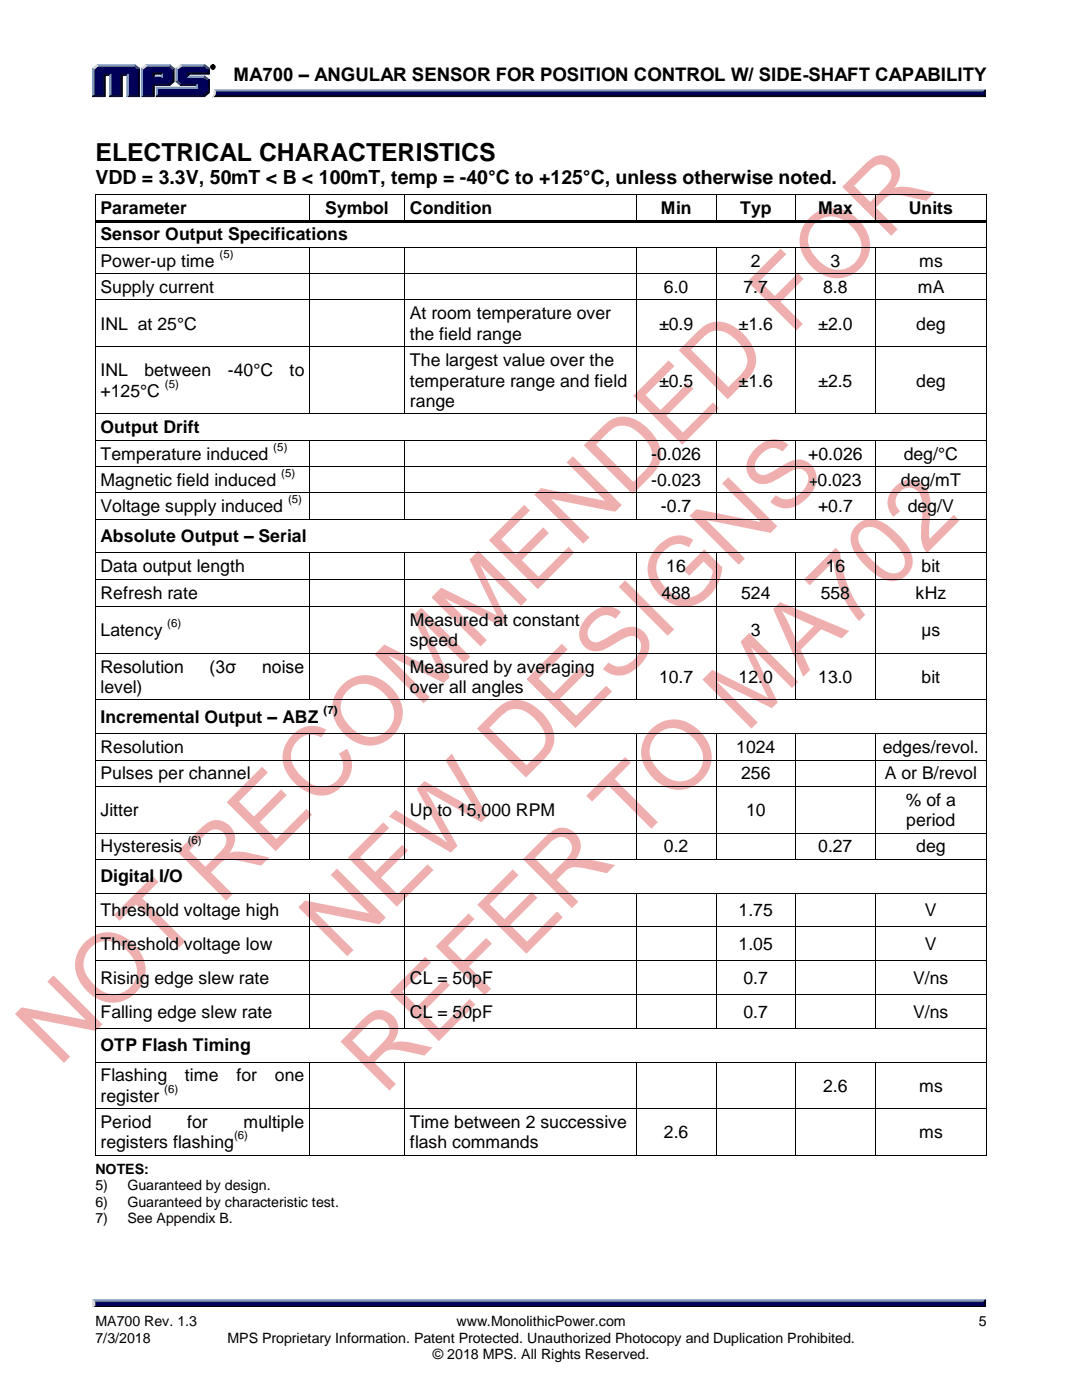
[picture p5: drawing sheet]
<svg xmlns="http://www.w3.org/2000/svg" width="216mm" height="279mm" viewBox="0 0 216 279" stroke-linecap="round" stroke-linejoin="round" font-family="sans-serif">
<g fill="#000" stroke="#000" stroke-width=".2">
<path d="M43 18.6h153.3l.3 .7h-154.2a.57 .57 0 0 0 .6-.7zM18.9 260.2h177.3l.4 .7h-178.1z"/>
<path d="M42 13.4a.45 .45 0 0 1 .9 0 .45 .45 0 0 1-.9 0zM42.1 13.3a.35 .35 0 0 0 .7 0 .35 .35 0 0 0-.7 0zM42.3 13.1l.4 .1-.1 .2 .1 .2-.2-.2-.2 .2zM42.4 13.2l.1 .2 .1-.2z"/>
</g>
<path d="M18.5 259.4h178.1l-.4 .8h-177.3z" fill="#8099bf" stroke="#8099bf" stroke-width=".2"/>
<g fill="#000026" stroke="#000026" stroke-width=".2">
<path d="M196.6 259.4v1.5l-.4-.4v-.6z"/>
<path d="M196.6 17.9v1.4l-.3-.4v-.5z"/>
<path d="M36.2 16.8h3.2l-.2 .3h-3.2z"/>
<path d="M37.4 14.5h4.1v-.7l.3-.2v1.2h-4.1v.4l-.3 .3z"/>
<path d="M31.4 19h9.2l.9-.7v-2.2l.3-.2v2.6l-1 .8h-9.6z"/>
<path d="M30.5 16.8h3.2l.8-.6v-2.4l.2-.2v2.7l-.8 .8h-3.1v2.2h-2.6l.3-.3h2z"/>
<path d="M30.5 14.5h1.9l-.3 .3h-1.3v.4l-.3 .3z"/>
<path d="M27.5 13.8l.3-.2v5.7h-2.5l.3-.3h1.9z"/>
<path d="M20.7 14.8h1.4l-.2 .3h-.9v4.2h-2.5l.2-.3h2z"/>
<path d="M24.1 14.8h1.5l-.3 .3h-.9v4.2h-2.5l.2-.3h2z"/>
</g>
<g fill="#000059" stroke="#000059" stroke-width=".2">
<path d="M18.9 259.9h177.3v.6h-177.3z"/>
<path d="M43 18.4h153.3v.5h-153.4z"/>
<path d="M18.7 13.8l.8-.6h7.2l.8 .6v5.2h-1.9v-4.2h-1.5v4.2h-2v-4.2h-1.4v4.2h-2z"/>
<path d="M28.5 13.8l.8-.6h2.1v1.3h-.9v1h1.9v-1h-1.2v-1.3h2.5l.8 .6v2.4l-.8 .6h-3.2v2.2h-2z"/>
<path d="M31.4 17.7h8v-.9h-3.2l-.8-.6v-2.4l.8-.6h4.4l.9 .6v.7h-4.1v1h3.2l.9 .6v2.2l-.9 .7h-9.2z"/>
</g>
<g fill="#d9d9d9" stroke="#d9d9d9" stroke-width=".2">
<path d="M18.5 259.4l.4 .5v.6l-.4 .4z"/>
<path d="M42.8 17.9a.86 .86 0 0 1-.3 1.4h-.1l.4-.6z"/>
<path d="M35.1 13.6l.9-.7 .2 .3-.8 .6z"/>
<path d="M28.2 13.6l.9-.7 .2 .3-.8 .6z"/>
<path d="M18.5 13.6l.9-.7 .1 .3-.8 .6z"/>
</g>
<g fill="#7f99bf" stroke="#7f99bf" stroke-width=".2">
<path d="M42.8 17.9h153.8l-.3 .7h-153.3z"/>
<path d="M30.5 15.5l.3-.3h1.3l.3 .3z"/>
<path d="M36 12.9h4.8l-.2 .3h-4.4z"/>
<path d="M35.1 13.6l.3 .2v2.4l-.3 .1z"/>
<path d="M31.2 17.4h8v-.3l.2-.3v.9h-8z"/>
<path d="M31.2 17.4l.2 .3v1.3l-.2 .3z"/>
<path d="M37.4 15.5l.3-.3h3.1l-.1 .3z"/>
<path d="M29.1 12.9h4.8l-.2 .3h-4.4z"/>
<path d="M28.2 13.6l.3 .2v5.2l-.3 .3z"/>
<path d="M32.1 14.8l.3-.3v1l-.3-.3z"/>
<path d="M19.4 12.9h7.5l-.2 .3h-7.2z"/>
<path d="M18.5 13.6l.2 .2v5.2l-.2 .3z"/>
<path d="M21.9 15.1l.2-.3v4.2l-.2 .3z"/>
<path d="M25.3 15.1l.3-.3v4.2l-.3 .3z"/>
</g>
<g fill="#195999" stroke="#195999" stroke-width=".2">
<path d="M35.1 16.3l.3-.1 .8 .6-.2 .3z"/>
<path d="M40.8 15.2l1 .7-.3 .2-.9-.6z"/>
<path d="M33.9 12.9l.8 .7-.2 .2-.8-.6z"/>
<path d="M26.9 12.9l.9 .7-.3 .2-.8-.6z"/>
<path d="M40.8 12.9l1 .7-.3 .2-.9-.6z"/>
</g>
<g fill="#000">
<path d="M19 38.8h.1v.7h-.1z" fill-rule="evenodd"/>
<path d="M19 38.8h.1v.2h-.1z" fill-rule="evenodd"/>
<path d="M61.7 39h.2v.5h-.2z" fill-rule="evenodd"/>
<path d="M61.7 38.8h.2v.2h-.2z" fill-rule="evenodd"/>
<path d="M80.7 39h.2v.5h-.2z" fill-rule="evenodd"/>
<path d="M80.7 38.8h.2v.2h-.2z" fill-rule="evenodd"/>
<path d="M126.9 39h.2v.5h-.2z" fill-rule="evenodd"/>
<path d="M126.9 38.8h.2v.2h-.2z" fill-rule="evenodd"/>
<path d="M142.8 39h.2v.5h-.2z" fill-rule="evenodd"/>
<path d="M142.8 38.8h.2v.2h-.2z" fill-rule="evenodd"/>
<path d="M158.7 39h.2v.5h-.2z" fill-rule="evenodd"/>
<path d="M158.7 38.8h.2v.2h-.2z" fill-rule="evenodd"/>
<path d="M174.6 39h.1v.5h-.1z" fill-rule="evenodd"/>
<path d="M174.6 38.8h.1v.2h-.1z" fill-rule="evenodd"/>
<path d="M196.8 38.8h.2v.7h-.2z" fill-rule="evenodd"/>
<path d="M196.8 38.8h.2v.2h-.2z" fill-rule="evenodd"/>
<path d="M19 44h.1v.7h-.1z" fill-rule="evenodd"/>
<path d="M19 49.3h.1v.7h-.1z" fill-rule="evenodd"/>
<path d="M19 54.5h.1v.7h-.1z" fill-rule="evenodd"/>
<path d="M19.1 44h42.6v.5h-42.6z" fill-rule="evenodd"/>
<path d="M61.7 44h.5v.5h-.5z" fill-rule="evenodd"/>
<path d="M61.7 49.5h.2v.5h-.2z" fill-rule="evenodd"/>
<path d="M61.7 49.3h.2v.2h-.2z" fill-rule="evenodd"/>
<path d="M61.7 54.5h.2v.7h-.2z" fill-rule="evenodd"/>
<path d="M62.2 44h18.5v.5h-18.5z" fill-rule="evenodd"/>
<path d="M80.7 44h.5v.5h-.5z" fill-rule="evenodd"/>
<path d="M80.7 49.5h.2v.5h-.2z" fill-rule="evenodd"/>
<path d="M80.7 49.3h.2v.2h-.2z" fill-rule="evenodd"/>
<path d="M80.7 54.5h.2v.7h-.2z" fill-rule="evenodd"/>
<path d="M81.2 44h45.7v.5h-45.7z" fill-rule="evenodd"/>
<path d="M126.9 44h.5v.5h-.5z" fill-rule="evenodd"/>
<path d="M126.9 49.5h.2v.5h-.2z" fill-rule="evenodd"/>
<path d="M126.9 49.3h.2v.2h-.2z" fill-rule="evenodd"/>
<path d="M126.9 54.5h.2v.7h-.2z" fill-rule="evenodd"/>
<path d="M127.4 44h15.4v.5h-15.4z" fill-rule="evenodd"/>
<path d="M142.8 44h.5v.5h-.5z" fill-rule="evenodd"/>
<path d="M142.8 49.5h.2v.5h-.2z" fill-rule="evenodd"/>
<path d="M142.8 49.3h.2v.2h-.2z" fill-rule="evenodd"/>
<path d="M142.8 54.5h.2v.7h-.2z" fill-rule="evenodd"/>
<path d="M143.3 44h15.4v.5h-15.4z" fill-rule="evenodd"/>
<path d="M158.7 44h.5v.5h-.5z" fill-rule="evenodd"/>
<path d="M158.7 49.5h.2v.5h-.2z" fill-rule="evenodd"/>
<path d="M158.7 49.3h.2v.2h-.2z" fill-rule="evenodd"/>
<path d="M158.7 54.5h.2v.7h-.2z" fill-rule="evenodd"/>
<path d="M159.2 44h15.4v.5h-15.4z" fill-rule="evenodd"/>
<path d="M174.6 44h.5v.5h-.5z" fill-rule="evenodd"/>
<path d="M174.6 49.5h.1v.5h-.1z" fill-rule="evenodd"/>
<path d="M174.6 49.3h.1v.2h-.1z" fill-rule="evenodd"/>
<path d="M174.6 54.5h.1v.7h-.1z" fill-rule="evenodd"/>
<path d="M175.1 44h21.7v.5h-21.7z" fill-rule="evenodd"/>
<path d="M196.8 44h.2v.7h-.2z" fill-rule="evenodd"/>
<path d="M196.8 49.3h.2v.7h-.2z" fill-rule="evenodd"/>
<path d="M196.8 54.5h.2v.7h-.2z" fill-rule="evenodd"/>
<path d="M19 59.8h.1v.7h-.1z" fill-rule="evenodd"/>
<path d="M19 69.1h.1v.7h-.1z" fill-rule="evenodd"/>
<path d="M61.7 59.8h.2v.7h-.2z" fill-rule="evenodd"/>
<path d="M61.7 69.1h.2v.7h-.2z" fill-rule="evenodd"/>
<path d="M80.7 59.8h.2v.7h-.2z" fill-rule="evenodd"/>
<path d="M80.7 69.1h.2v.7h-.2z" fill-rule="evenodd"/>
<path d="M126.9 59.8h.2v.7h-.2z" fill-rule="evenodd"/>
<path d="M126.9 69.1h.2v.7h-.2z" fill-rule="evenodd"/>
<path d="M142.8 59.8h.2v.7h-.2z" fill-rule="evenodd"/>
<path d="M142.8 69.1h.2v.7h-.2z" fill-rule="evenodd"/>
<path d="M158.7 59.8h.2v.7h-.2z" fill-rule="evenodd"/>
<path d="M158.7 69.1h.2v.7h-.2z" fill-rule="evenodd"/>
<path d="M174.6 59.8h.1v.7h-.1z" fill-rule="evenodd"/>
<path d="M174.6 69.1h.1v.7h-.1z" fill-rule="evenodd"/>
<path d="M196.8 59.8h.2v.7h-.2z" fill-rule="evenodd"/>
<path d="M196.8 69.1h.2v.7h-.2z" fill-rule="evenodd"/>
<path d="M19 82.5h.1v.7h-.1z" fill-rule="evenodd"/>
<path d="M19 87.7h.1v.7h-.1z" fill-rule="evenodd"/>
<path d="M19 93h.1v.7h-.1z" fill-rule="evenodd"/>
<path d="M19 98.3h.1v.7h-.1z" fill-rule="evenodd"/>
<path d="M61.7 82.5h.2v.2h-.2z" fill-rule="evenodd"/>
<path d="M61.7 87.9h.2v.5h-.2z" fill-rule="evenodd"/>
<path d="M61.7 87.7h.2v.2h-.2z" fill-rule="evenodd"/>
<path d="M61.7 93h.2v.7h-.2z" fill-rule="evenodd"/>
<path d="M61.7 98.3h.2v.7h-.2z" fill-rule="evenodd"/>
<path d="M80.7 82.5h.2v.2h-.2z" fill-rule="evenodd"/>
<path d="M80.7 87.9h.2v.5h-.2z" fill-rule="evenodd"/>
<path d="M80.7 87.7h.2v.2h-.2z" fill-rule="evenodd"/>
<path d="M80.7 93h.2v.7h-.2z" fill-rule="evenodd"/>
<path d="M80.7 98.3h.2v.7h-.2z" fill-rule="evenodd"/>
<path d="M126.9 82.5h.2v.2h-.2z" fill-rule="evenodd"/>
<path d="M126.9 87.9h.2v.5h-.2z" fill-rule="evenodd"/>
<path d="M126.9 87.7h.2v.2h-.2z" fill-rule="evenodd"/>
<path d="M126.9 93h.2v.7h-.2z" fill-rule="evenodd"/>
<path d="M126.9 98.3h.2v.7h-.2z" fill-rule="evenodd"/>
<path d="M142.8 82.5h.2v.2h-.2z" fill-rule="evenodd"/>
<path d="M142.8 87.9h.2v.5h-.2z" fill-rule="evenodd"/>
<path d="M142.8 87.7h.2v.2h-.2z" fill-rule="evenodd"/>
<path d="M142.8 93h.2v.7h-.2z" fill-rule="evenodd"/>
<path d="M142.8 98.3h.2v.7h-.2z" fill-rule="evenodd"/>
<path d="M158.7 82.5h.2v.2h-.2z" fill-rule="evenodd"/>
<path d="M158.7 87.9h.2v.5h-.2z" fill-rule="evenodd"/>
<path d="M158.7 87.7h.2v.2h-.2z" fill-rule="evenodd"/>
<path d="M158.7 93h.2v.7h-.2z" fill-rule="evenodd"/>
<path d="M158.7 98.3h.2v.7h-.2z" fill-rule="evenodd"/>
<path d="M174.6 82.5h.1v.2h-.1z" fill-rule="evenodd"/>
<path d="M174.6 87.9h.1v.5h-.1z" fill-rule="evenodd"/>
<path d="M174.6 87.7h.1v.2h-.1z" fill-rule="evenodd"/>
<path d="M174.6 93h.1v.7h-.1z" fill-rule="evenodd"/>
<path d="M174.6 98.3h.1v.7h-.1z" fill-rule="evenodd"/>
<path d="M196.8 82.5h.2v.7h-.2z" fill-rule="evenodd"/>
<path d="M196.8 87.7h.2v.7h-.2z" fill-rule="evenodd"/>
<path d="M196.8 93h.2v.7h-.2z" fill-rule="evenodd"/>
<path d="M196.8 98.3h.2v.7h-.2z" fill-rule="evenodd"/>
<path d="M19 103.5h.1v.7h-.1z" fill-rule="evenodd"/>
<path d="M19 110.3h.1v.6h-.1z" fill-rule="evenodd"/>
<path d="M19 115.5h.1v.7h-.1z" fill-rule="evenodd"/>
<path d="M61.7 103.5h.2v.2h-.2z" fill-rule="evenodd"/>
<path d="M61.7 110.4h.2v.5h-.2z" fill-rule="evenodd"/>
<path d="M61.7 110.3h.2v.1h-.2z" fill-rule="evenodd"/>
<path d="M61.7 115.5h.2v.7h-.2z" fill-rule="evenodd"/>
<path d="M80.7 103.5h.2v.2h-.2z" fill-rule="evenodd"/>
<path d="M80.7 110.4h.2v.5h-.2z" fill-rule="evenodd"/>
<path d="M80.7 110.3h.2v.1h-.2z" fill-rule="evenodd"/>
<path d="M80.7 115.5h.2v.7h-.2z" fill-rule="evenodd"/>
<path d="M126.9 103.5h.2v.2h-.2z" fill-rule="evenodd"/>
<path d="M126.9 110.4h.2v.5h-.2z" fill-rule="evenodd"/>
<path d="M126.9 110.3h.2v.1h-.2z" fill-rule="evenodd"/>
<path d="M126.9 115.5h.2v.7h-.2z" fill-rule="evenodd"/>
<path d="M142.8 103.5h.2v.2h-.2z" fill-rule="evenodd"/>
<path d="M142.8 110.4h.2v.5h-.2z" fill-rule="evenodd"/>
<path d="M142.8 110.3h.2v.1h-.2z" fill-rule="evenodd"/>
<path d="M142.8 115.5h.2v.7h-.2z" fill-rule="evenodd"/>
<path d="M158.7 103.5h.2v.2h-.2z" fill-rule="evenodd"/>
<path d="M158.7 110.4h.2v.5h-.2z" fill-rule="evenodd"/>
<path d="M158.7 110.3h.2v.1h-.2z" fill-rule="evenodd"/>
<path d="M158.7 115.5h.2v.7h-.2z" fill-rule="evenodd"/>
<path d="M174.6 103.5h.1v.2h-.1z" fill-rule="evenodd"/>
<path d="M174.6 110.4h.1v.5h-.1z" fill-rule="evenodd"/>
<path d="M174.6 110.3h.1v.1h-.1z" fill-rule="evenodd"/>
<path d="M174.6 115.5h.1v.7h-.1z" fill-rule="evenodd"/>
<path d="M196.8 103.5h.2v.7h-.2z" fill-rule="evenodd"/>
<path d="M196.8 110.3h.2v.6h-.2z" fill-rule="evenodd"/>
<path d="M196.8 115.5h.2v.7h-.2z" fill-rule="evenodd"/>
<path d="M19 121h.1v.6h-.1z" fill-rule="evenodd"/>
<path d="M19 130.3h.1v.7h-.1z" fill-rule="evenodd"/>
<path d="M61.7 121h.2v.6h-.2z" fill-rule="evenodd"/>
<path d="M61.7 130.3h.2v.7h-.2z" fill-rule="evenodd"/>
<path d="M61.7 139.6h.2v.2h-.2z" fill-rule="evenodd"/>
<path d="M80.7 121h.2v.6h-.2z" fill-rule="evenodd"/>
<path d="M80.7 130.3h.2v.7h-.2z" fill-rule="evenodd"/>
<path d="M80.7 139.6h.2v.2h-.2z" fill-rule="evenodd"/>
<path d="M126.9 121h.2v.6h-.2z" fill-rule="evenodd"/>
<path d="M126.9 130.3h.2v.7h-.2z" fill-rule="evenodd"/>
<path d="M126.9 139.6h.2v.2h-.2z" fill-rule="evenodd"/>
<path d="M142.8 121h.2v.6h-.2z" fill-rule="evenodd"/>
<path d="M142.8 130.3h.2v.7h-.2z" fill-rule="evenodd"/>
<path d="M142.8 139.6h.2v.2h-.2z" fill-rule="evenodd"/>
<path d="M158.7 121h.2v.6h-.2z" fill-rule="evenodd"/>
<path d="M158.7 130.3h.2v.7h-.2z" fill-rule="evenodd"/>
<path d="M158.7 139.6h.2v.2h-.2z" fill-rule="evenodd"/>
<path d="M174.6 121h.1v.6h-.1z" fill-rule="evenodd"/>
<path d="M174.6 130.3h.1v.7h-.1z" fill-rule="evenodd"/>
<path d="M174.6 139.6h.1v.2h-.1z" fill-rule="evenodd"/>
<path d="M196.8 121h.2v.6h-.2z" fill-rule="evenodd"/>
<path d="M196.8 130.3h.2v.7h-.2z" fill-rule="evenodd"/>
<path d="M19 139.6h.1v.7h-.1z" fill-rule="evenodd"/>
<path d="M19 146.3h.1v.7h-.1z" fill-rule="evenodd"/>
<path d="M19 151.6h.1v.7h-.1z" fill-rule="evenodd"/>
<path d="M19 156.9h.1v.6h-.1z" fill-rule="evenodd"/>
<path d="M61.7 146.5h.2v.5h-.2z" fill-rule="evenodd"/>
<path d="M61.7 146.3h.2v.2h-.2z" fill-rule="evenodd"/>
<path d="M61.7 151.6h.2v.7h-.2z" fill-rule="evenodd"/>
<path d="M61.7 156.9h.2v.6h-.2z" fill-rule="evenodd"/>
<path d="M80.7 146.5h.2v.5h-.2z" fill-rule="evenodd"/>
<path d="M80.7 146.3h.2v.2h-.2z" fill-rule="evenodd"/>
<path d="M80.7 151.6h.2v.7h-.2z" fill-rule="evenodd"/>
<path d="M80.7 156.9h.2v.6h-.2z" fill-rule="evenodd"/>
<path d="M126.9 146.5h.2v.5h-.2z" fill-rule="evenodd"/>
<path d="M126.9 146.3h.2v.2h-.2z" fill-rule="evenodd"/>
<path d="M126.9 151.6h.2v.7h-.2z" fill-rule="evenodd"/>
<path d="M126.9 156.9h.2v.6h-.2z" fill-rule="evenodd"/>
<path d="M142.8 146.5h.2v.5h-.2z" fill-rule="evenodd"/>
<path d="M142.8 146.3h.2v.2h-.2z" fill-rule="evenodd"/>
<path d="M142.8 151.6h.2v.7h-.2z" fill-rule="evenodd"/>
<path d="M142.8 156.9h.2v.6h-.2z" fill-rule="evenodd"/>
<path d="M158.7 146.5h.2v.5h-.2z" fill-rule="evenodd"/>
<path d="M158.7 146.3h.2v.2h-.2z" fill-rule="evenodd"/>
<path d="M158.7 151.6h.2v.7h-.2z" fill-rule="evenodd"/>
<path d="M158.7 156.9h.2v.6h-.2z" fill-rule="evenodd"/>
<path d="M174.6 146.5h.1v.5h-.1z" fill-rule="evenodd"/>
<path d="M174.6 146.3h.1v.2h-.1z" fill-rule="evenodd"/>
<path d="M174.6 151.6h.1v.7h-.1z" fill-rule="evenodd"/>
<path d="M174.6 156.9h.1v.6h-.1z" fill-rule="evenodd"/>
<path d="M196.8 139.6h.2v.7h-.2z" fill-rule="evenodd"/>
<path d="M196.8 146.3h.2v.7h-.2z" fill-rule="evenodd"/>
<path d="M196.8 151.6h.2v.7h-.2z" fill-rule="evenodd"/>
<path d="M196.8 156.9h.2v.6h-.2z" fill-rule="evenodd"/>
<path d="M19 166.2h.1v.7h-.1z" fill-rule="evenodd"/>
<path d="M19 171.4h.1v.7h-.1z" fill-rule="evenodd"/>
<path d="M19 178.2h.1v.6h-.1z" fill-rule="evenodd"/>
<path d="M61.7 166.2h.2v.7h-.2z" fill-rule="evenodd"/>
<path d="M61.7 171.4h.2v.2h-.2z" fill-rule="evenodd"/>
<path d="M61.7 178.3h.2v.5h-.2z" fill-rule="evenodd"/>
<path d="M61.7 178.2h.2v.1h-.2z" fill-rule="evenodd"/>
<path d="M80.7 166.2h.2v.7h-.2z" fill-rule="evenodd"/>
<path d="M80.7 171.4h.2v.2h-.2z" fill-rule="evenodd"/>
<path d="M80.7 178.3h.2v.5h-.2z" fill-rule="evenodd"/>
<path d="M80.7 178.2h.2v.1h-.2z" fill-rule="evenodd"/>
<path d="M126.9 166.2h.2v.7h-.2z" fill-rule="evenodd"/>
<path d="M126.9 171.4h.2v.2h-.2z" fill-rule="evenodd"/>
<path d="M126.9 178.3h.2v.5h-.2z" fill-rule="evenodd"/>
<path d="M126.9 178.2h.2v.1h-.2z" fill-rule="evenodd"/>
<path d="M142.8 166.2h.2v.7h-.2z" fill-rule="evenodd"/>
<path d="M142.8 171.4h.2v.2h-.2z" fill-rule="evenodd"/>
<path d="M142.8 178.3h.2v.5h-.2z" fill-rule="evenodd"/>
<path d="M142.8 178.2h.2v.1h-.2z" fill-rule="evenodd"/>
<path d="M158.7 166.2h.2v.7h-.2z" fill-rule="evenodd"/>
<path d="M158.7 171.4h.2v.2h-.2z" fill-rule="evenodd"/>
<path d="M158.7 178.3h.2v.5h-.2z" fill-rule="evenodd"/>
<path d="M158.7 178.2h.2v.1h-.2z" fill-rule="evenodd"/>
<path d="M174.6 166.2h.1v.7h-.1z" fill-rule="evenodd"/>
<path d="M174.6 171.4h.1v.2h-.1z" fill-rule="evenodd"/>
<path d="M174.6 178.3h.1v.5h-.1z" fill-rule="evenodd"/>
<path d="M174.6 178.2h.1v.1h-.1z" fill-rule="evenodd"/>
<path d="M196.8 166.2h.2v.7h-.2z" fill-rule="evenodd"/>
<path d="M196.8 171.4h.2v.7h-.2z" fill-rule="evenodd"/>
<path d="M196.8 178.2h.2v.6h-.2z" fill-rule="evenodd"/>
<path d="M19 184.9h.1v.7h-.1z" fill-rule="evenodd"/>
<path d="M19 191.6h.1v.7h-.1z" fill-rule="evenodd"/>
<path d="M19 198.4h.1v.7h-.1z" fill-rule="evenodd"/>
<path d="M61.7 184.9h.2v.7h-.2z" fill-rule="evenodd"/>
<path d="M61.7 191.6h.2v.7h-.2z" fill-rule="evenodd"/>
<path d="M61.7 198.4h.2v.7h-.2z" fill-rule="evenodd"/>
<path d="M80.7 184.9h.2v.7h-.2z" fill-rule="evenodd"/>
<path d="M80.7 191.6h.2v.7h-.2z" fill-rule="evenodd"/>
<path d="M80.7 198.4h.2v.7h-.2z" fill-rule="evenodd"/>
<path d="M126.9 184.9h.2v.7h-.2z" fill-rule="evenodd"/>
<path d="M126.9 191.6h.2v.7h-.2z" fill-rule="evenodd"/>
<path d="M126.9 198.4h.2v.7h-.2z" fill-rule="evenodd"/>
<path d="M142.8 184.9h.2v.7h-.2z" fill-rule="evenodd"/>
<path d="M142.8 191.6h.2v.7h-.2z" fill-rule="evenodd"/>
<path d="M142.8 198.4h.2v.7h-.2z" fill-rule="evenodd"/>
<path d="M158.7 184.9h.2v.7h-.2z" fill-rule="evenodd"/>
<path d="M158.7 191.6h.2v.7h-.2z" fill-rule="evenodd"/>
<path d="M158.7 198.4h.2v.7h-.2z" fill-rule="evenodd"/>
<path d="M174.6 184.9h.1v.7h-.1z" fill-rule="evenodd"/>
<path d="M174.6 191.6h.1v.7h-.1z" fill-rule="evenodd"/>
<path d="M174.6 198.4h.1v.7h-.1z" fill-rule="evenodd"/>
<path d="M196.8 184.9h.2v.7h-.2z" fill-rule="evenodd"/>
<path d="M196.8 191.6h.2v.7h-.2z" fill-rule="evenodd"/>
<path d="M196.8 198.4h.2v.7h-.2z" fill-rule="evenodd"/>
<path d="M19 205.1h.1v.7h-.1z" fill-rule="evenodd"/>
<path d="M19 211.9h.1v.6h-.1z" fill-rule="evenodd"/>
<path d="M61.7 205.1h.2v.2h-.2z" fill-rule="evenodd"/>
<path d="M61.7 212h.2v.5h-.2z" fill-rule="evenodd"/>
<path d="M61.7 211.9h.2v.1h-.2z" fill-rule="evenodd"/>
<path d="M80.7 205.1h.2v.2h-.2z" fill-rule="evenodd"/>
<path d="M80.7 212h.2v.5h-.2z" fill-rule="evenodd"/>
<path d="M80.7 211.9h.2v.1h-.2z" fill-rule="evenodd"/>
<path d="M126.9 205.1h.2v.2h-.2z" fill-rule="evenodd"/>
<path d="M126.9 212h.2v.5h-.2z" fill-rule="evenodd"/>
<path d="M126.9 211.9h.2v.1h-.2z" fill-rule="evenodd"/>
<path d="M142.8 205.1h.2v.2h-.2z" fill-rule="evenodd"/>
<path d="M142.8 212h.2v.5h-.2z" fill-rule="evenodd"/>
<path d="M142.8 211.9h.2v.1h-.2z" fill-rule="evenodd"/>
<path d="M158.7 205.1h.2v.2h-.2z" fill-rule="evenodd"/>
<path d="M158.7 212h.2v.5h-.2z" fill-rule="evenodd"/>
<path d="M158.7 211.9h.2v.1h-.2z" fill-rule="evenodd"/>
<path d="M174.6 205.1h.1v.2h-.1z" fill-rule="evenodd"/>
<path d="M174.6 212h.1v.5h-.1z" fill-rule="evenodd"/>
<path d="M174.6 211.9h.1v.1h-.1z" fill-rule="evenodd"/>
<path d="M196.8 205.1h.2v.7h-.2z" fill-rule="evenodd"/>
<path d="M196.8 211.9h.2v.6h-.2z" fill-rule="evenodd"/>
<path d="M19 221.2h.1v.7h-.1z" fill-rule="evenodd"/>
<path d="M19 230.5h.1v.2h-.1z" fill-rule="evenodd"/>
<path d="M19 230.5h.1v.2h-.1z" fill-rule="evenodd"/>
<path d="M61.7 221.2h.2v.7h-.2z" fill-rule="evenodd"/>
<path d="M61.7 230.5h.2v.2h-.2z" fill-rule="evenodd"/>
<path d="M80.7 221.2h.2v.7h-.2z" fill-rule="evenodd"/>
<path d="M80.7 230.5h.2v.2h-.2z" fill-rule="evenodd"/>
<path d="M126.9 221.2h.2v.7h-.2z" fill-rule="evenodd"/>
<path d="M126.9 230.5h.2v.2h-.2z" fill-rule="evenodd"/>
<path d="M142.8 221.2h.2v.7h-.2z" fill-rule="evenodd"/>
<path d="M142.8 230.5h.2v.2h-.2z" fill-rule="evenodd"/>
<path d="M158.7 221.2h.2v.7h-.2z" fill-rule="evenodd"/>
<path d="M158.7 230.5h.2v.2h-.2z" fill-rule="evenodd"/>
<path d="M174.6 221.2h.1v.7h-.1z" fill-rule="evenodd"/>
<path d="M174.6 230.5h.1v.2h-.1z" fill-rule="evenodd"/>
<path d="M196.8 221.2h.2v.7h-.2z" fill-rule="evenodd"/>
<path d="M196.8 230.5h.2v.2h-.2z" fill-rule="evenodd"/>
<path d="M196.8 230.5h.2v.2h-.2z" fill-rule="evenodd"/>
</g>
<g fill="none" stroke="#000" stroke-width=".2">
<path d="M19 39.5v4.5M19.1 38.9h42.6M61.8 39.5v4.5M61.9 38.9h18.8M80.8 39.5v4.5M80.9 38.9h46M127 39.5v4.5M127.1 38.9h15.7M142.9 39.5v4.5M143 38.9h15.7M158.8 39.5v4.5M158.9 38.9h15.7"/>
<path d="M174.7 39.5v4.5M174.7 38.9h22.1M196.9 39.5v4.5M19 44.7v4.6M19 50v4.5M19 55.2v4.6M19.1 49.4h42.6M19.1 54.6h42.6M19.1 59.9h42.6M61.8 50v4.5M61.8 55.2v4.6M61.9 49.4h18.8"/>
<path d="M61.9 54.6h18.8M61.9 59.9h18.8M80.8 50v4.5M80.8 55.2v4.6M80.9 49.4h46M80.9 54.6h46M80.9 59.9h46M127 50v4.5M127 55.2v4.6M127.1 49.4h15.7M127.1 54.6h15.7M127.1 59.9h15.7"/>
<path d="M142.9 50v4.5M142.9 55.2v4.6M143 49.4h15.7M143 54.6h15.7M143 59.9h15.7M158.8 50v4.5M158.8 55.2v4.6M158.9 49.4h15.7M158.9 54.6h15.7M158.9 59.9h15.7M174.7 50v4.5M174.7 55.2v4.6"/>
<path d="M174.7 49.4h22.1M174.7 54.6h22.1M174.7 59.9h22.1M196.9 44.7v4.6M196.9 50v4.5M196.9 55.2v4.6M19 60.5v8.6M19 69.8v12.7M19.1 69.2h42.6M61.8 60.5v8.6M61.8 69.8v12.7M61.9 69.2h18.8"/>
<path d="M80.8 60.5v8.6M80.8 69.8v12.7M80.9 69.2h46M127 60.5v8.6M127 69.8v12.7M127.1 69.2h15.7M142.9 60.5v8.6M142.9 69.8v12.7M143 69.2h15.7M158.8 60.5v8.6M158.8 69.8v12.7M158.9 69.2h15.7"/>
<path d="M174.7 60.5v8.6M174.7 69.8v12.7M174.7 69.2h22.1M196.9 60.5v8.6M196.9 69.8v12.7M19 83.2v4.5M19 88.4v4.6M19 93.7v4.6M19 99v4.5M19.1 82.6h42.6M19.1 87.8h42.6M19.1 93.1h42.6"/>
<path d="M19.1 98.4h42.6M61.8 88.4v4.6M61.8 93.7v4.6M61.8 99v4.5M61.9 82.6h18.8M61.9 87.8h18.8M61.9 93.1h18.8M61.9 98.4h18.8M80.8 88.4v4.6M80.8 93.7v4.6M80.8 99v4.5M80.9 82.6h46"/>
<path d="M80.9 87.8h46M80.9 93.1h46M80.9 98.4h46M127 88.4v4.6M127 93.7v4.6M127 99v4.5M127.1 82.6h15.7M127.1 87.8h15.7M127.1 93.1h15.7M127.1 98.4h15.7M142.9 88.4v4.6M142.9 93.7v4.6"/>
<path d="M142.9 99v4.5M143 82.6h15.7M143 87.8h15.7M143 93.1h15.7M143 98.4h15.7M158.8 88.4v4.6M158.8 93.7v4.6M158.8 99v4.5M158.9 82.6h15.7M158.9 87.8h15.7M158.9 93.1h15.7M158.9 98.4h15.7"/>
<path d="M174.7 88.4v4.6M174.7 93.7v4.6M174.7 99v4.5M174.7 82.6h22.1M174.7 87.8h22.1M174.7 93.1h22.1M174.7 98.4h22.1M196.9 83.2v4.5M196.9 88.4v4.6M196.9 93.7v4.6M196.9 99v4.5M19 104.2v6.1"/>
<path d="M19 110.9v4.6M19 116.2v4.8M19.1 103.6h42.6M19.1 110.3h42.6M19.1 115.6h42.6M61.8 110.9v4.6M61.8 116.2v4.8M61.9 103.6h18.8M61.9 110.3h18.8M61.9 115.6h18.8M80.8 110.9v4.6M80.8 116.2v4.8"/>
<path d="M80.9 103.6h46M80.9 110.3h46M80.9 115.6h46M127 110.9v4.6M127 116.2v4.8M127.1 103.6h15.7M127.1 110.3h15.7M127.1 115.6h15.7M142.9 110.9v4.6M142.9 116.2v4.8M143 103.6h15.7M143 110.3h15.7"/>
<path d="M143 115.6h15.7M158.8 110.9v4.6M158.8 116.2v4.8M158.9 103.6h15.7M158.9 110.3h15.7M158.9 115.6h15.7M174.7 110.9v4.6M174.7 116.2v4.8M174.7 103.6h22.1M174.7 110.3h22.1M174.7 115.6h22.1M196.9 104.2v6.1"/>
<path d="M196.9 110.9v4.6M196.9 116.2v4.8M19 121.6v8.7M19 131v8.6M19.1 121h42.6M19.1 130.4h42.6M19.1 139.7h42.6M61.8 121.6v8.7M61.8 131v8.6M61.9 121h18.8M61.9 130.4h18.8M61.9 139.7h18.8"/>
<path d="M80.8 121.6v8.7M80.8 131v8.6M80.9 121h46M80.9 130.4h46M80.9 139.7h46M127 121.6v8.7M127 131v8.6M127.1 121h15.7M127.1 130.4h15.7M127.1 139.7h15.7M142.9 121.6v8.7M142.9 131v8.6"/>
<path d="M143 121h15.7M143 130.4h15.7M143 139.7h15.7M158.8 121.6v8.7M158.8 131v8.6M158.9 121h15.7M158.9 130.4h15.7M158.9 139.7h15.7M174.7 121.6v8.7M174.7 131v8.6M174.7 121h22.1M174.7 130.4h22.1"/>
<path d="M174.7 139.7h22.1M196.9 121.6v8.7M196.9 131v8.6M19 140.3v6M19 147v4.6M19 152.3v4.6M19 157.5v8.7M19.1 146.4h42.6M19.1 151.7h42.6M19.1 157h42.6M61.8 147v4.6M61.8 152.3v4.6"/>
<path d="M61.8 157.5v8.7M61.9 146.4h18.8M61.9 151.7h18.8M61.9 157h18.8M80.8 147v4.6M80.8 152.3v4.6M80.8 157.5v8.7M80.9 146.4h46M80.9 151.7h46M80.9 157h46M127 147v4.6M127 152.3v4.6"/>
<path d="M127 157.5v8.7M127.1 146.4h15.7M127.1 151.7h15.7M127.1 157h15.7M142.9 147v4.6M142.9 152.3v4.6M142.9 157.5v8.7M143 146.4h15.7M143 151.7h15.7M143 157h15.7M158.8 147v4.6M158.8 152.3v4.6"/>
<path d="M158.8 157.5v8.7M158.9 146.4h15.7M158.9 151.7h15.7M158.9 157h15.7M174.7 147v4.6M174.7 152.3v4.6M174.7 157.5v8.7M174.7 146.4h22.1M174.7 151.7h22.1M174.7 157h22.1M196.9 140.3v6M196.9 147v4.6"/>
<path d="M196.9 152.3v4.6M196.9 157.5v8.7M19 166.9v4.5M19 172.1v6.1M19 178.8v6.1M19.1 166.3h42.6M19.1 171.5h42.6M19.1 178.2h42.6M61.8 166.9v4.5M61.8 178.8v6.1M61.9 166.3h18.8M61.9 171.5h18.8"/>
<path d="M61.9 178.2h18.8M80.8 166.9v4.5M80.8 178.8v6.1M80.9 166.3h46M80.9 171.5h46M80.9 178.2h46M127 166.9v4.5M127 178.8v6.1M127.1 166.3h15.7M127.1 171.5h15.7M127.1 178.2h15.7M142.9 166.9v4.5"/>
<path d="M142.9 178.8v6.1M143 166.3h15.7M143 171.5h15.7M143 178.2h15.7M158.8 166.9v4.5M158.8 178.8v6.1M158.9 166.3h15.7M158.9 171.5h15.7M158.9 178.2h15.7M174.7 166.9v4.5M174.7 178.8v6.1M174.7 166.3h22.1"/>
<path d="M174.7 171.5h22.1M174.7 178.2h22.1M196.9 166.9v4.5M196.9 172.1v6.1M196.9 178.8v6.1M19 185.6v6M19 192.3v6.1M19 199.1v6M19.1 185h42.6M19.1 191.7h42.6M19.1 198.5h42.6M61.8 185.6v6"/>
<path d="M61.8 192.3v6.1M61.8 199.1v6M61.9 185h18.8M61.9 191.7h18.8M61.9 198.5h18.8M80.8 185.6v6M80.8 192.3v6.1M80.8 199.1v6M80.9 185h46M80.9 191.7h46M80.9 198.5h46M127 185.6v6"/>
<path d="M127 192.3v6.1M127 199.1v6M127.1 185h15.7M127.1 191.7h15.7M127.1 198.5h15.7M142.9 185.6v6M142.9 192.3v6.1M142.9 199.1v6M143 185h15.7M143 191.7h15.7M143 198.5h15.7M158.8 185.6v6"/>
<path d="M158.8 192.3v6.1M158.8 199.1v6M158.9 185h15.7M158.9 191.7h15.7M158.9 198.5h15.7M174.7 185.6v6M174.7 192.3v6.1M174.7 199.1v6M174.7 185h22.1M174.7 191.7h22.1M174.7 198.5h22.1M196.9 185.6v6"/>
<path d="M196.9 192.3v6.1M196.9 199.1v6M19 205.8v6.1M19 212.5v8.7M19.1 205.2h42.6M19.1 212h42.6M61.8 212.5v8.7M61.9 205.2h18.8M61.9 212h18.8M80.8 212.5v8.7M80.9 205.2h46M80.9 212h46"/>
<path d="M127 212.5v8.7M127.1 205.2h15.7M127.1 212h15.7M142.9 212.5v8.7M143 205.2h15.7M143 212h15.7M158.8 212.5v8.7M158.9 205.2h15.7M158.9 212h15.7M174.7 212.5v8.7M174.7 205.2h22.1M174.7 212h22.1"/>
<path d="M196.9 205.8v6.1M196.9 212.5v8.7M19 221.9v8.6M19.1 221.3h42.6M19.1 230.6h42.6M61.8 221.9v8.6M61.9 221.3h18.8M61.9 230.6h18.8M80.8 221.9v8.6M80.9 221.3h46M80.9 230.6h46M127 221.9v8.6"/>
<path d="M127.1 221.3h15.7M127.1 230.6h15.7M142.9 221.9v8.6M143 221.3h15.7M143 230.6h15.7M158.8 221.9v8.6M158.9 221.3h15.7M158.9 230.6h15.7M174.7 221.9v8.6M174.7 221.3h22.1M174.7 230.6h22.1M196.9 221.9v8.6"/>
</g>
<g font-size="19.3" fill="#d92628">
<text x="68.3" y="191.9" transform="rotate(-45 68.3 191.9)">NEW DESIGNS</text>
<text x="11.7" y="213.2" transform="rotate(-45 11.7 213.2)">NOT RECOMMENDED FOR</text>
<text x="76.6" y="218.7" transform="rotate(-45 76.6 218.7)">REFER TO MA702</text>
</g>
<text font-size="5" x="19" y="32.1">ELECTRICAL CHARACTERISTICS</text>
<text font-size="3.9" x="19" y="36.8">VDD = 3.3V, 50mT &lt; B &lt; 100mT, temp = -40°C to +125°C, unless otherwise noted.</text>
<text font-size="3.7" x="46.6" y="16.1">MA700 – ANGULAR SENSOR FOR POSITION CONTROL W/ SIDE-SHAFT CAPABILITY</text>
<g font-size="3.5">
<text x="20.1" y="42.7">Parameter</text>
<text x="20.1" y="47.9">Sensor Output Specifications</text>
<text x="64.9" y="42.7">Symbol</text>
<text x="81.8" y="42.7">Condition</text>
<text x="131.9" y="42.7">Min</text>
<text x="147.7" y="42.7">Typ</text>
<text x="163.3" y="42.7">Max</text>
<text x="181.3" y="42.7">Units</text>
<text x="20.1" y="53.2">Power-up time</text>
<text x="149.8" y="53.2">2</text>
<text x="165.7" y="53.2">3</text>
<text x="183.4" y="53.2">ms</text>
<text x="20.1" y="58.5">Supply current</text>
<text x="132.5" y="58.5">6.0</text>
<text x="148.4" y="58.5">7.7</text>
<text x="164.2" y="58.5">8.8</text>
<text x="183.1" y="58.5">mA</text>
<text x="20.1" y="65.8">INL at 25°C</text>
<text x="81.8" y="63.8">At room temperature over</text>
<text x="131.5" y="65.8">±0.9</text>
<text x="147.4" y="65.8">±1.6</text>
<text x="163.3" y="65.8">±2.0</text>
<text x="182.8" y="65.8">deg</text>
<text x="81.8" y="67.8">the field range</text>
<text x="20.1" y="75.1">INL</text>
<text x="28.8" y="75.1">between</text>
<text x="45.5" y="75.1">-40°C</text>
<text x="57.8" y="75.1">to</text>
<text x="81.8" y="73.1">The largest value over the</text>
<text x="81.8" y="77.1">temperature range and field</text>
<text x="131.5" y="77.1">±0.5</text>
<text x="147.4" y="77.1">±1.6</text>
<text x="163.3" y="77.1">±2.5</text>
<text x="182.8" y="77.1">deg</text>
<text x="20.1" y="79.1">+125°C</text>
<text x="81.8" y="81.2">range</text>
<text x="20.1" y="86.4">Output Drift</text>
<text x="20.1" y="91.7">Temperature induced</text>
<text x="129.9" y="91.7">-0.026</text>
<text x="161.3" y="91.7">+0.026</text>
<text x="180.3" y="91.7">deg/°C</text>
<text x="20.1" y="97">Magnetic field induced</text>
<text x="129.9" y="97">-0.023</text>
<text x="163.1" y="97">0.023</text>
<text x="179.8" y="97">deg/mT</text>
<text x="20.1" y="102.2">Voltage supply induced</text>
<text x="131.9" y="102.2">-0.7</text>
<text x="163.2" y="102.2">+0.7</text>
<text x="181.1" y="102.2">deg/V</text>
<text x="20.1" y="108.2">Absolute Output – Serial</text>
<text x="20.1" y="114.2">Data output length</text>
<text x="20.1" y="119.6">Refresh rate</text>
<text x="132" y="119.6">488</text>
<text x="133" y="114.2">16</text>
<text x="147.9" y="119.6">524</text>
<text x="163.8" y="119.6">558</text>
<text x="164.8" y="114.2">16</text>
<text x="182.7" y="119.6">kHz</text>
<text x="183.9" y="114.2">bit</text>
<text x="81.8" y="124.9">Measured at constant</text>
<text x="20.1" y="127">Latency</text>
<text x="81.8" y="129">speed</text>
<text x="149.8" y="127">3</text>
<text x="183.8" y="127">µs</text>
<text x="20.1" y="134.3">Resolution</text>
<text x="41.8" y="134.3">(3σ</text>
<text x="52.3" y="134.3">noise</text>
<text x="81.8" y="134.3">Measured by averaging</text>
<text x="131.5" y="136.3">10.7</text>
<text x="147.4" y="136.3">12.0</text>
<text x="163.3" y="136.3">13.0</text>
<text x="183.9" y="136.3">bit</text>
<text x="20.1" y="138.3">level)</text>
<text x="81.8" y="138.3">over all angles</text>
<text x="20.1" y="144.3">Incremental Output – ABZ</text>
<text x="20.1" y="150.3">Resolution</text>
<text x="20.1" y="155.6">Pulses per channel</text>
<text x="146.9" y="150.3">1024</text>
<text x="147.9" y="155.6">256</text>
<text x="176.1" y="150.3">edges/revol.</text>
<text x="176.6" y="155.6">A or B/revol</text>
<text x="180.8" y="160.8">% of a</text>
<text x="20.1" y="162.8">Jitter</text>
<text x="81.8" y="162.8">Up to 15,000 RPM</text>
<text x="148.9" y="162.8">10</text>
<text x="180.8" y="164.9">period</text>
<text x="20.1" y="170.1">Hysteresis</text>
<text x="132.5" y="170.1">0.2</text>
<text x="163.3" y="170.1">0.27</text>
<text x="182.8" y="170.1">deg</text>
<text x="20.1" y="176.1">Digital I/O</text>
<text x="20.1" y="182.9">Threshold voltage high</text>
<text x="147.4" y="182.9">1.75</text>
<text x="184.6" y="182.9">V</text>
<text x="20.1" y="189.6">Threshold voltage low</text>
<text x="147.4" y="189.6">1.05</text>
<text x="184.6" y="189.6">V</text>
<text x="20.1" y="196.3">Rising edge slew rate</text>
<text x="81.8" y="196.3">CL = 50pF</text>
<text x="148.4" y="196.3">0.7</text>
<text x="182.2" y="196.3">V/ns</text>
<text x="20.1" y="203.1">Falling edge slew rate</text>
<text x="81.8" y="203.1">CL = 50pF</text>
<text x="148.4" y="203.1">0.7</text>
<text x="182.2" y="203.1">V/ns</text>
<text x="20.1" y="209.8">OTP Flash Timing</text>
<text x="20.1" y="215.8">Flashing</text>
<text x="36.9" y="215.8">time</text>
<text x="47.2" y="215.8">for</text>
<text x="54.9" y="215.8">one</text>
<text x="20.1" y="219.9">register</text>
<text x="164.2" y="217.8">2.6</text>
<text x="183.4" y="217.8">ms</text>
<text x="20.1" y="225.1">Period</text>
<text x="37.3" y="225.1">for</text>
<text x="48.6" y="225.1">multiple</text>
<text x="81.8" y="225.1">Time between 2 successive</text>
<text x="132.5" y="227.2">2.6</text>
<text x="183.4" y="227.2">ms</text>
<text x="20.1" y="229.2">registers flashing</text>
<text x="81.8" y="229.2">flash commands</text>
</g>
<g font-size="2.8">
<text x="161.5" y="97">+</text>
<text x="19" y="234.3">NOTES:</text>
<text x="19" y="237.6">5)</text>
<text x="25.4" y="237.6">Guaranteed by design.</text>
<text x="19" y="240.8">6)</text>
<text x="19" y="244.1">7)</text>
<text x="25.4" y="240.8">Guaranteed by characteristic test.</text>
<text x="25.4" y="244.1">See Appendix B.</text>
<text x="19" y="264.7">MA700 Rev. 1.3</text>
<text x="19.1" y="267.9">7/3/2018</text>
<text x="45.4" y="267.9">MPS Proprietary Information. Patent Protected. Unauthorized Photocopy and Duplication Prohibited.</text>
<text x="91.1" y="264.7">www.MonolithicPower.com</text>
<text x="195.3" y="264.7">5</text>
<text x="86.4" y="271.1">© 2018 MPS. All Rights Reserved.</text>
</g>
<g font-size="2.3">
<text x="43.8" y="51.4">(5)</text>
<text x="32.9" y="77.4">(5)</text>
<text x="54.5" y="89.9">(5)</text>
<text x="56.1" y="95.2">(5)</text>
<text x="57.5" y="100.4">(5)</text>
<text x="33.4" y="125.2">(6)</text>
<text x="64.6" y="142.5">(7)</text>
<text x="37.5" y="168.3">(6)</text>
<text x="32.8" y="218.1">(6)</text>
<text x="46.7" y="227.4">(6)</text>
</g>
</svg>
